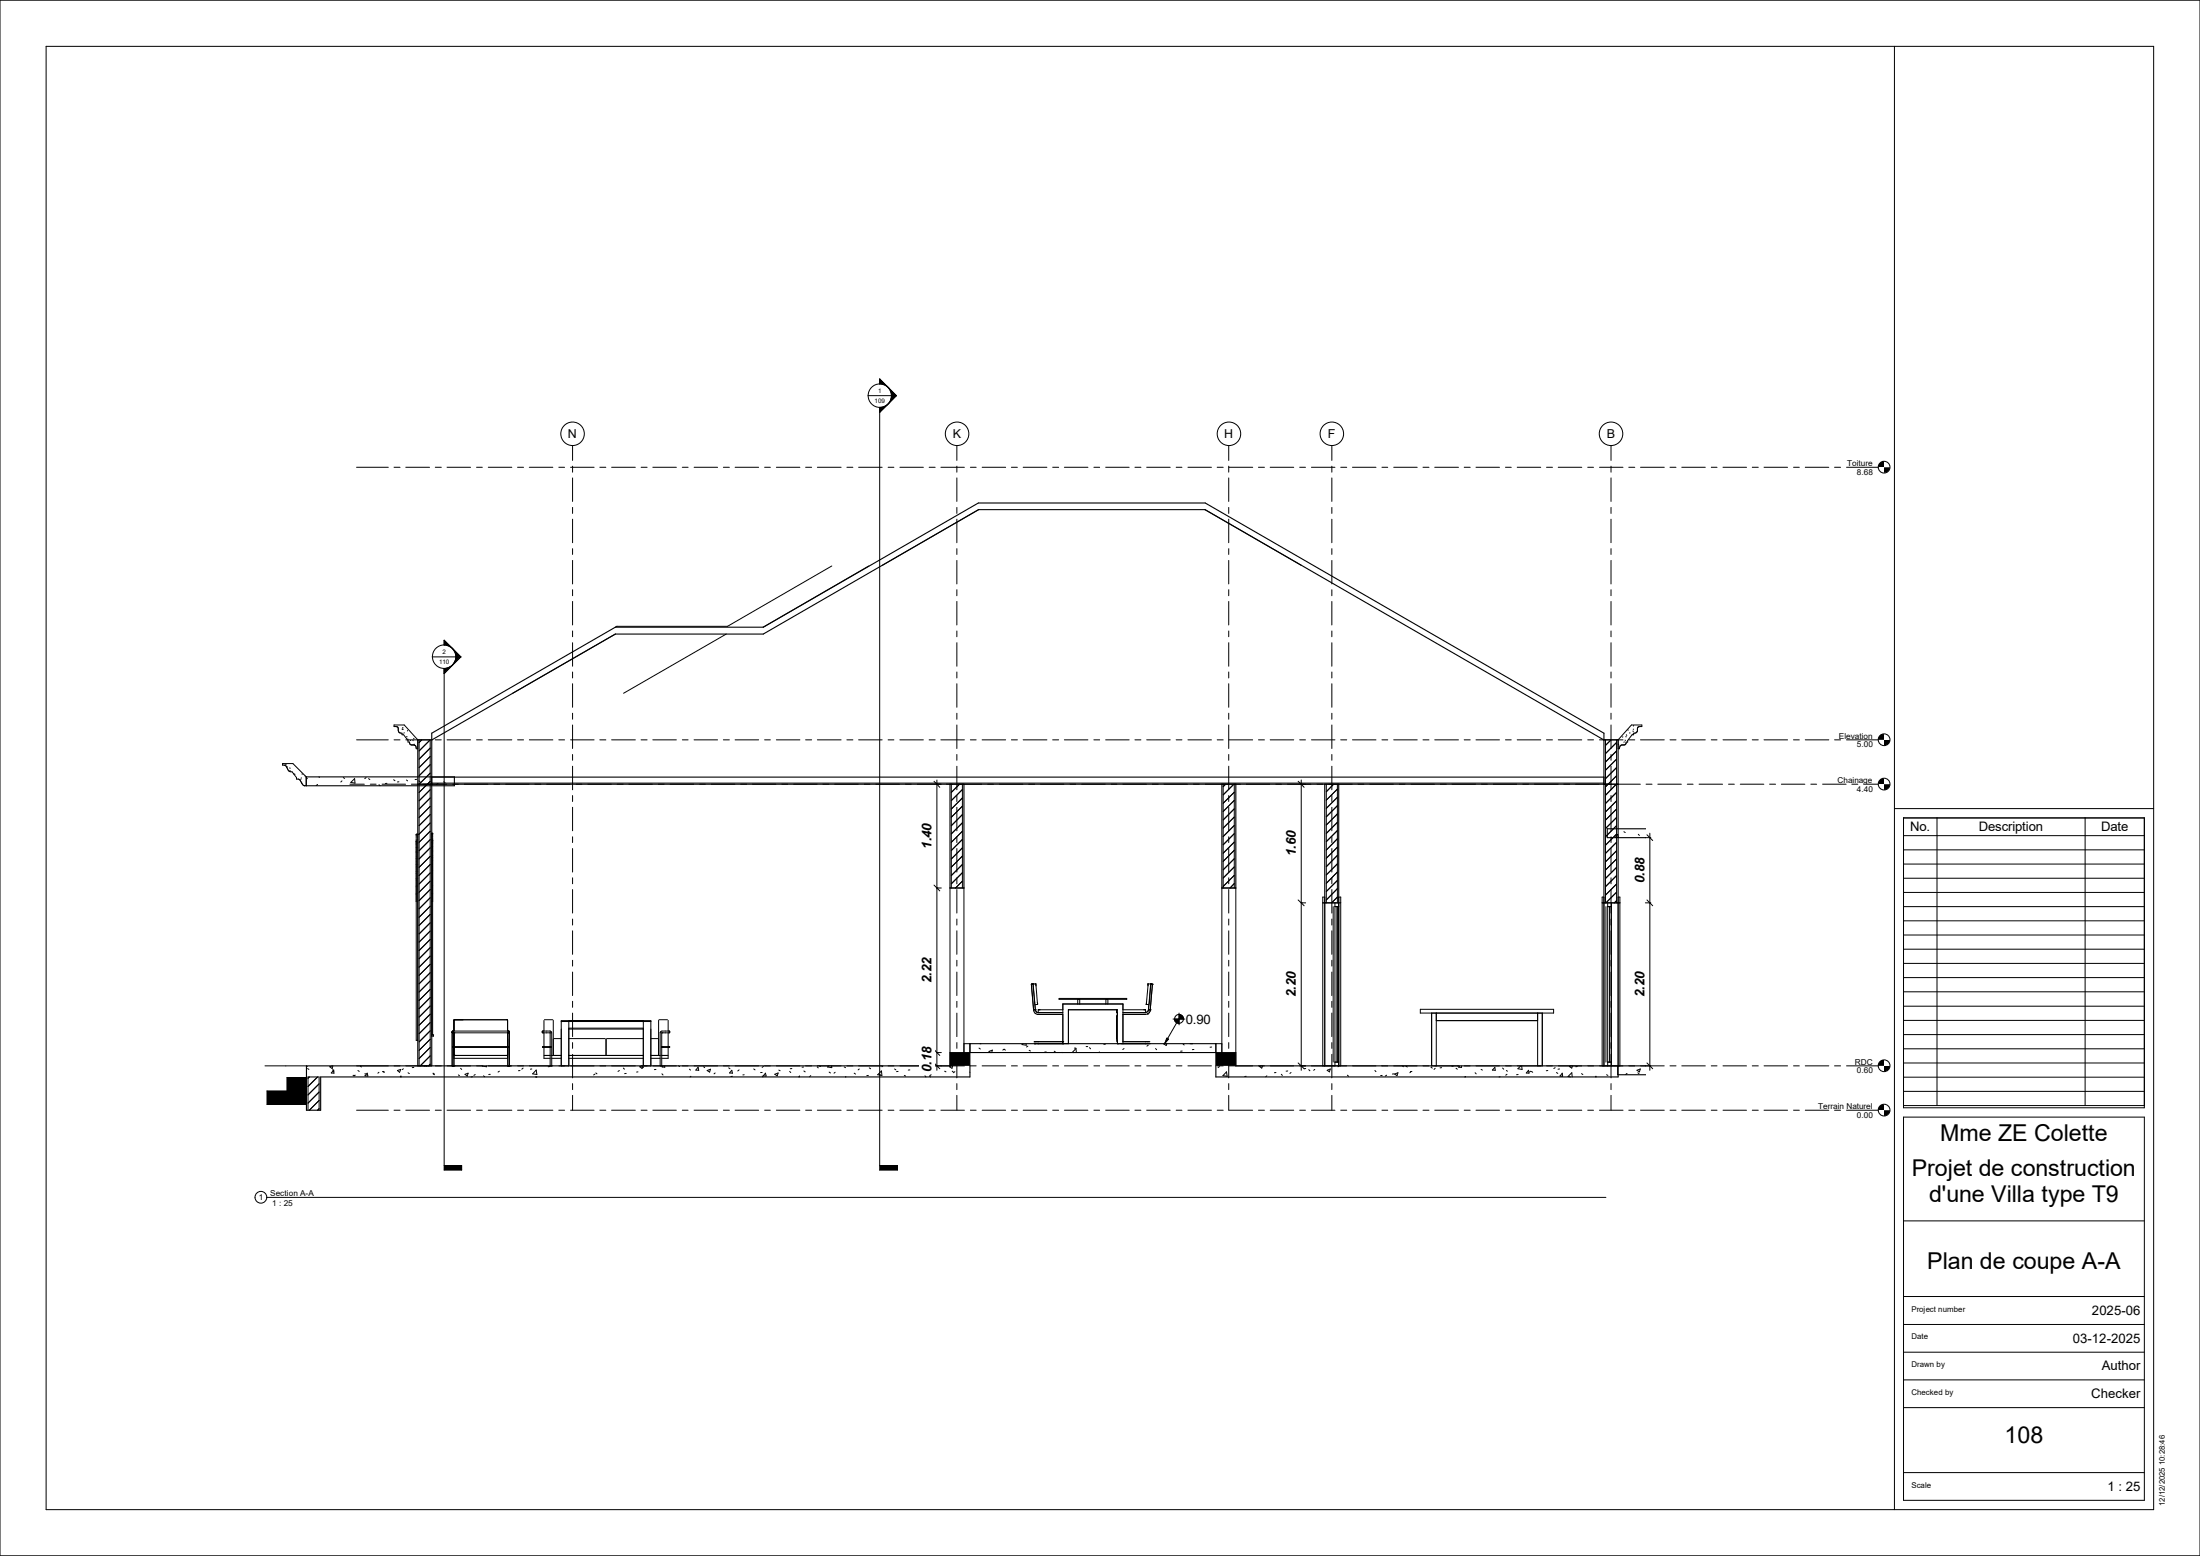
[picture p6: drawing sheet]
<svg xmlns="http://www.w3.org/2000/svg" width="420mm" height="297mm" viewBox="0 0 420 297" stroke-linecap="round" stroke-linejoin="round" font-family="sans-serif">
<path d="M181.4 200.9h3.8v2.6h-3.8zM232.1 200.9h3.8v2.6h-3.8z" fill-rule="evenodd" fill="#000"/>
<g fill="#fff">
<path d="M185.2 199.2h46.9v1.7h-46.9z"/>
<path d="M53.9 145.8h4.6v4.2h-4.6z"/>
<path d="M75.2 138.4h238.2v4.5h-238.2z"/>
<path d="M308.8 203.5h5.4v1.6h-5.4z"/>
</g>
<path d="M306.5 141.2h2.1v8.5h-2.1zM80 141.2h2.1v8.5h-2.1zM306.8 158.2h7.4v1.7h-7.4zM58.8 205.6h2.1v6.3h-2.1z" fill-rule="evenodd" fill="#fff"/>
<path d="M54.8 205.7h3.7v2.5h-3.7zM358.6 210.8h1.1v1.1h-1.1zM359.7 211.9h1.1v1.1h-1.1z" fill="#000"/>
<path d="M51 208.2h7.5v2.6h-7.5z" fill-rule="evenodd" fill="#000"/>
<g fill="none" stroke="#000" stroke-width=".19">
<path d="M186.8 97.3l-18.4 10.6M230 97.3l18.4 10.6M158.8 108l-19.9 11.5h-21.1l-.3 .2M165.9 108l-20.2 11.7M75.2 138.4h2l2.6 2.8v1.7h-.3l-.3-.6-.9-.2-.1-.5h-.3v-.2l-.9-1.1h-.2v-.3a.56 .56 0 0 1-.8-.5l-.1-.7-.7-.1zM76 138.9h.1M76.8 139.1v.2M76.9 139.2h.1M76.9 138.9l-.1 .1M77.2 139.9l-.1 .1M77.8 139.4v.1M117.5 121l-19.6 11.3"/>
<path d="M138.6 121l-19.6 11.3M310.8 139.3v.1M311.1 139.9h.1M311.4 138.4h2v.3l-.7 .1-.1 .8a.59 .59 0 0 1-.7 .4v.3h-.3l-.9 1.1v.2h-.3l-.1 .6h-.7a.56 .56 0 0 0-.4 .7h-.3v-1.7zM311.7 139.5l.1 .2M311.8 139.2h.1M311.9 138.5l-.1 .1M312.6 138.9h.1M53.9 145.8h2l2.6 2.5v1.7a.91 .91 0 0 1-1-.7l-.4-.5-.5-.1v-.3l-.8-1.1a1.26 1.26 0 0 1-1.2-1l-.3-.3h-.4zM54 145.8h.1M54.6 145.9l-.1 .1M54.7 146.4h.1"/>
<path d="M55.3 147.1h.1M55.3 146.6l.1 .1M56.1 147.6l-.1 .1M56.1 147.8h.1M57.4 148.7v.1M57.5 148.5h.1M57.6 149.3l-.1 .1M57.7 147.7v.1M58.1 149.9v.1M58.2 149.9h.1M58.3 148.1v.1M58.5 148.4l.2 .2"/>
<path d="M60.6 149.7l-.2 .2M60.9 148.3l.1 .1M65.3 149.1l-.2 .2M65.5 148.4l.3 .2M67 149.4l.7-.8 .1 .9zM69.9 148.4l-.3 .2M70.4 148.6l.2 .2M72.3 149.8l.3 .2M73.9 149.5l-.3 .1M75.1 148.8l.3 .2M76.2 149.2l-.3 .1M77.6 148.9l.2 .2"/>
<path d="M77.6 140.6h.1M77.9 141.1h.1M78.3 141.4h.1M78.4 142.2h.1M78.8 141.3l.1 .1M79 142.1h.1M79 140.9v.1M79.2 142.3h.1M79.5 159.3h.1M79.5 159.3h.3M79.5 159.3v39.3h.3v-39.3M79.5 148.8h-.3"/>
<path d="M79.8 159.3h.1M79.9 149.1l.3 .1M80 143.3l2.1-2.1v62.3M80 141.2v62.3M80.5 141.2l-.5 .5M82.1 149.1l-2.1 2.2M82.1 150.7l-2.1 2.2M82.1 152.3l-2.1 2.1M82.1 153.9l-2.1 2.1M82.1 155.5l-2.1 2.1M82.1 157.1l-2.1 2.1M82.1 158.7l-2.1 2.1"/>
<path d="M82.1 142.8l-2.1 2.1M82.1 144.4l-2.1 2.1M82.1 146l-2.1 2.1M82.1 147.6l-2.1 2.1M82.4 159.1h.1M82.4 149.5h223.8M83.6 149.6l-.2 .1M84.7 149.2l.3 .2M181.6 149.7v19.8M183.2 149.7l-1.6 1.6M183.7 150.7l-2.1 2.1M183.7 152.3l-2.1 2.1"/>
<path d="M183.7 153.9l-2.1 2.1M183.7 155.5l-2.1 2.1M183.7 157.1l-2.1 2.1M183.7 158.7l-2.1 2.1M183.7 149.7v19.8M233.5 149.7v19.8M234 149.7l-.5 .5M235.5 149.7l-2 2M235.6 151.2l-2.1 2.1M235.6 152.8l-2.1 2.1M235.6 154.4l-2.1 2.1M235.6 156l-2.1 2.1"/>
<path d="M235.6 157.6l-2.1 2.1M235.6 159.1l-2.1 2.1M235.6 149.7v19.8M253.2 149.7v22.6M254.6 149.7l-1.4 1.4M255.3 150.6l-2.1 2.1M255.3 152.2l-2.1 2.1M255.3 153.8l-2.1 2.1M255.3 155.4l-2.1 2.1M255.3 157l-2.1 2.1M255.3 158.5l-2.1 2.2M255.3 149.7v22.6"/>
<path d="M306.5 141.2v31.1M307.6 141.2l-1.1 1.1M308.6 148.1l-2.1 2.1M308.6 149.7l-2.1 2.1M308.6 151.3l-2.1 2.1M308.6 152.9l-2.1 2.1M308.6 154.4l-2.1 2.1M308.6 156l-2.1 2.2M308.6 157.6l-2.1 2.1M308.6 159.2l-2.1 2.1M308.6 141.7l-2.1 2.1M308.6 143.3l-2.1 2.2"/>
<path d="M308.6 144.9l-2.1 2.1M308.6 146.5l-2.1 2.1M308.6 141.2v31.1M308.8 159.3l.1 .6-.5-.1zM308.9 142.1h.1M309.8 140.6v.1M310 158.7l.3 .2M310.1 141.6l-.1 .1M310.2 141.3l.1 .1M310.3 140.6h.2M310.5 140.3l.1 .1M311.8 140.1l-.1 .1"/>
<path d="M312.8 159.3l.2 .2M82.1 160.3l-2.1 2.1M82.1 161.8l-2.1 2.2M82.1 163.4l-2.1 2.2M82.1 165l-2.1 2.1M82.1 166.6l-2.1 2.1M82.1 168.2l-2.1 2.1M82.1 169.8l-2.1 2.1M82.1 171.4l-2.1 2.1M82.1 173l-2.1 2.1M82.1 174.5l-2.1 2.2M82.1 176.1l-2.1 2.2"/>
<path d="M82.1 177.7l-2.1 2.1M82.1 179.3l-2.1 2.1M183.7 160.2l-2.1 2.1M183.7 161.8l-2.1 2.2M183.7 163.4l-2.1 2.1M183.7 165l-2.1 2.1M183.7 166.6l-2.1 2.1M183.7 168.2l-1.3 1.3M235.6 160.7l-2.1 2.2M235.6 162.3l-2.1 2.1M235.6 163.9l-2.1 2.1M235.6 165.5l-2.1 2.1"/>
<path d="M235.6 167.1l-2.1 2.1M235.6 168.7l-.8 .8M252.5 172.3h3.4M254.5 173.1v29.6M254.8 172.3v31.2M254.8 173.1h.8M255.2 173.1v29.6M255.3 160.1l-2.1 2.2M255.3 161.7l-2.1 2.1M255.3 163.3l-2.1 2.1M255.3 164.9l-2.1 2.1M255.3 166.5l-2.1 2.1"/>
<path d="M255.3 168.1l-2.1 2.1M255.3 169.6l-2.1 2.2M255.3 171.2l-1.1 1.1M255.3 173.1v29.6M305.9 172.3h3.3M306.6 173.1v29.6M306.9 173.1h.7M306.9 172.3v31.2M307.3 173.1v29.6M307.6 172.3v31.2M308.6 160.8l-2.1 2.1M308.6 162.4l-2.1 2.1"/>
<path d="M308.6 164l-2.1 2.1M308.6 165.6l-2.1 2.1M308.6 167.1l-2.1 2.1M308.6 168.7l-2.1 2.2M308.6 170.3l-2 2M308.6 171.9l-.4 .4M82.1 180.9l-2.1 2.1M82.1 182.5l-2.1 2.1M82.1 184.1l-2.1 2.1M82.1 185.7l-2.1 2.1M82.1 187.2l-2.1 2.2M82.1 188.8l-2.1 2.2"/>
<path d="M82.1 190.4l-2.1 2.1M82.1 192l-2.1 2.1M82.1 193.6l-2.1 2.1M82.1 195.2l-2.1 2.1M82.1 196.8l-2.1 2.1M82.1 198.4l-2.1 2.1M82.1 199.9l-2.1 2.2M82.4 197.5h.4v.3h-.4v-38.8h.2v38.5M86.3 197l.1 .1h10.8M86.3 197v6.5M86.3 197l.1 .1M86.4 197.1h.1"/>
<path d="M86.5 199.8h10.6v.1h-10.6zM86.5 199.8h.1M86.5 199.9h.1M86.7 197.1h.1M86.7 197.1v2.7M86.7 199.9v3.6M86.7 194.6h10.2v.2M86.7 194.7v2.1M86.7 194.7h.1M86.8 194.6l-.1 .1M96.9 194.7v.1M96.9 194.8v2"/>
<path d="M96.9 197.1v2.7M96.9 199.9v2.1h-10.2M96.9 197.1h.1M96.9 199.9v3.6M97 199.9h.1M97 199.8h.1M97.2 196.8h.1M97.2 196.8h-10.8l-.1 .2M97.2 196.8v.1M97.2 196.9v6.6M103.6 199.9h.1M103.6 196.8h.1"/>
<path d="M103.6 197.1h.1M103.6 196.8h1.4l.3 .3v6.4h-.3v-6.4M103.6 197.1h1.4M103.6 199.9h1.4M103.6 196.8l-.1 .1 .1 .2M103.7 199.8h.1M103.7 199.9h.1M103.8 194.8v2M103.8 197.1v2.7M103.8 199.9v1.4M103.9 194.6h1.6M105 197.1h.1"/>
<path d="M105 199.8h.1M105 199.9h.1M105 199.8l-1.4 .1M105.6 194.8v6.6M105.7 198.2h1.4M107.1 195h17.1M108.6 195v8.5h-1.5v-8.7h17.1v8.7h-1.4v-8.5M108.6 198.2h6.9M108.6 196.3h14.2M108.6 196.4h14.2M115.7 198.3v3.1M115.8 198.2h7"/>
<path d="M124.2 198.2h1.4M125.7 194.8v6.6M125.8 194.6h1.6M126.2 196.9l1.6-.1 .1 .2-.1 .1h-1.5v6.4h-.3v-6.4zM126.3 199.8h.1M126.3 199.9h.1M126.3 199.8h1.5l-.1 .1h-1.4M126.4 197.1h.1M127.6 194.8v2M127.6 197.1v2.7M127.6 199.9v1.4M127.7 199.8h.1"/>
<path d="M127.7 199.9h.1M184 199.2h1.2v4.3M187.1 199.2h.2M195.3 199.2l-.2 .2 .8 .1v-.3M196.2 199.7l-.2 .2M196.9 187.9h.1M196.9 187.9l.4 4.8M197.2 187.8h.5l.4 3.8v.1l-.6 .1M197.2 187.8l-.3 .1M197.2 187.8h.1M197.2 188l.3 3.6M197.2 187.8l.5 4.9"/>
<path d="M197.3 192.7h.1M197.3 192.7h.4M197.3 192.7l.4 .8M197.3 192.7v.1M197.5 199.2h.1M197.5 198.8h.1M197.5 199.2h6.5v-6.5h9.3v6.5h6.1M197.5 198.8h5.4M197.5 198.8l-.1 .1M197.6 193.4l.1 .1M197.7 192.7h.1M197.7 193.5l.3 .1"/>
<path d="M197.7 192.7l.2 .5 .3 .1M197.7 193.5h.1M197.7 192.7v.1M197.7 193l.2 .1M197.8 198.8h.1M198 193.6h.1M198 193.6h4.9M198.2 193.3h4.7M202.2 190.6h12.9v.2h-12.9zM202.9 198.8h.1M202.9 199.2h.1M202.9 192.7h-4.7v.6"/>
<path d="M202.9 199.2v-7.6h11.5v7.6M205.7 190.8v.8M206.1 190.8v.8M207.3 199.8h.3M208 200l.2 .2M211 199.3h-.3M211.1 190.8v.8M211.5 190.8v.8M213.1 192.7v.6h.2M213.1 194l.1 4.7M213.2 193.9l-.1 .1M213.2 198.7h.1"/>
<path d="M213.2 198.7l.1 .1M213.3 193.8l-.2 .2M213.4 199.2v.1M214.4 192.7h4.3v.6M214.4 193.3h4.3M214.4 198.8h5M219.1 193.5h.1M219.1 193.5l-4.7 .1M219.1 193.1l-.2 .1M219.2 193.5h-.1M219.2 199.5l-.3 .2M219.2 192.7h.1"/>
<path d="M219.2 192.7h.4M219.2 192.7v.3M219.2 192.7v.3l-.5 .3M219.3 198.8h.1M219.4 199.2h.1M219.4 193.3h.1M219.4 193.3l-.3 .2M219.5 199.2h.1M219.6 192.7h.1M219.6 193l-.2 .3M219.6 193h-.1M219.6 192.7v.3"/>
<path d="M219.7 187.8h.1M219.7 187.8l-.5 4.9M219.7 187.8h-.5l-.4 3.9 .6 .1M219.7 188l-.3 3.6M219.8 187.8l.2 .1M220 187.9h.1M220 187.9l-.4 4.8M222.3 199.2l-.1 .1 .4 .3 .2-.4M225.8 199.3l.3 .2M227.2 199.2h.3M227.5 199.2h.1M231.3 199.9h-.3"/>
<path d="M233.3 199.2h-1.2v4.3M271.1 192.7h25.5v.7h-25.5zM273.3 193.4v10.1h.9v-10.1M274.2 194.8h19.3M293.5 193.4v10.1h.9v-10.1M50.6 203.5h7.9M58.5 205.5h.1M58.5 205.7h-3.7v2.5h-3.8v2.6h7.5M58.7 203.5l-.2 .2M58.7 204l.3 .1M58.8 211.9v-6.3h2.1v6.3M59.1 205.6l-.3 .2"/>
<path d="M60.6 205.6l-1.8 1.8M60.9 206.9l-2.1 2.1M60.9 210.1l-1.8 1.8M60.9 211.6l-.3 .3M60.9 208.4l-2.1 2.2M63.5 203.5l-.6 .1 .5 .4 .1-.5M63.5 204.2l.3 .1M63.5 204.4l.3 .2M63.7 204.3l.1 .6-.6-.1zM67.4 205.3h.3M67.8 205.2l-.2 .2M68.3 204.3l.3 .2"/>
<path d="M68.8 203.5l.2 .2M69.6 205h.3M70.1 204.9l.1 .5h-.5zM72.3 204.7l-.2 .2M73.1 204.6l.3 .1M73.3 204.5l-.3 .1M75.9 204.3l.6-.2-.2 .6zM76.4 205.6l.1-.2 .1 .2M77 204l-.2 .2M77.9 204.8l.2 .1M79 203.8h-.3M81.2 203.5h-.2"/>
<path d="M81.5 203.5h-.1M82.1 201.5l-1.9 2M82.1 203.1l-.3 .4M82.7 205l.2 .1M82.7 204.9l.2 .1M86.3 203.5h.1M86.3 203.5h.4M86.7 203.5h.1M86.7 201.4h.1M86.7 201.5h10.2M86.7 201.3v.2M86.7 201.3v.1"/>
<path d="M86.7 201.5h.1M87.5 205.2l.2 .1M87.9 203.9l.2 .2M88.8 205.1l.6-.2-.2 .5zM90.2 205.5l-.3 .1M90.7 205.1l-.2 .2M92.2 203.5l.7 .1v-.1M92.3 205.4l.2 .1M93.6 205.1h-.3M95.3 204.5l-.2 .1M96.9 201.4l-.1 .1M96.9 203.5h.1"/>
<path d="M96.9 203.5h.3M97.2 203.5h.1M99.3 204.3l-.3 .1M99.9 203.9l-.3 .2M101.5 204l-.2 .1M102.3 205.6h.1M102.4 204.3l.1 .8-.8-.1zM104.9 203.6h-.3M105 201.5h-1.2v.5h1.2M105.3 201.5h1.8M105.3 202h1.8M108.6 201.5h14.2"/>
<path d="M108.6 202h14.2M113.6 205l-.3 .2M113.7 204.8l.3 .2M118.2 204.3l-.2 .2M119 203.9l.2 .2M119.5 204.9h-.2M121.8 204.6h-.3M122.6 203.5l-.5 .1 .5 .3 .1-.4M122.9 203.7l-.3 .2M124.2 201.5h1.8M124.2 202h1.8M125.2 204.1l-.3 .1"/>
<path d="M126.3 201.5h1.3v.5h-1.3M126.4 205l.2 .2M126.6 203.5l-.2 .2h.5v-.2M129.5 203.5l.3 .1M131.6 204.1l.2 .2M131.9 205.4l-.2 .2M133.3 203.7l.1 .6h-.6zM134.3 203.6l.2 .2M135 204.3l.6-.2-.1 .5zM136.5 204.8l-.2 .2M139.1 203.8l.3 .2M139.7 204.3l.1 .6-.5-.1z"/>
<path d="M139.8 205.4l-.3 .1M141.1 204.2l-.3 .2M142.1 205.1l-.3 .1M143.9 204l.2 .2M145.2 204.7h.3M145.5 205.4l.2 .2M145.8 203.5l-.3 .3M146.1 204.9l.2 .5h-.6zM147.9 205.1l.6-.3-.1 .6zM148.7 204.3l.2 .1M150.7 204.5l.3 .2M151.2 204h-.3"/>
<path d="M152.5 205.6l.1-.2v.2M153.4 203.7h-.3M153.5 204.4l.2 .2M154.8 205.3l-.2 .2M156 203.6l.2 .2M156.4 203.5l.2 .1M158.2 203.5l-.2 .2 .8 .1-.1-.3M158.3 204.6l.2 .2M159.4 204.7l-.2 .2M161.2 203.7l.2 .1M161.4 205.6h.1M163.1 204.9l.2 .1"/>
<path d="M164 204l-.2 .2M165.8 205.3h-.3M165.9 203.8l.3 .2M167.6 205.1l.7-.7 .1 .9zM167.9 205.1l.2 .1M168.6 203.5l-.2 .1M170.8 204l.2 .2M171.4 204.5l-.2 .1M172.6 205.3l.3 .1M173.7 204.2l-.3 .1M175.6 204.3l.2 .1M176.6 205.4l.2 .2"/>
<path d="M177.1 203.8h-.3M177.5 205.4l.1 .2M177.8 205.1l-.3 .2M180.3 204.5l.3 .1M181.4 200.9h3.8M181.7 203.5l-.4 .1 .4 .3 .2-.4M181.8 204.5l.2 .2M182.3 204.6l-.3 .2M184 200.9v-31.4h-2.6v34M185.1 204.6l.1 .1M186.9 200.1l.3 .1M189.1 200.9l-.3-.2 .6-.3-.1 .5"/>
<path d="M191.4 200.4l.3-.1 .2 .1M196.5 200.5l.2 .1M199.7 200.8h-.3M201.3 200.7l.2 .1M202.7 200.9h.1M204.9 200.9h-.2l.7-.7 .1 .7M205.1 200.1h.3M206.1 200.9h.1M209.9 200.8l-.1 .1M214.6 200.2l-.3 .1M220.6 200.2l.2 .2M225.7 200.6l-.3 .1"/>
<path d="M227.9 200.3l-.3 .1M232.1 200.9h3.8M232.8 203.6l-.3 .2M233.3 200.9v-31.4h2.6v34M234.1 204.6l.2 .8-.8-.1zM237.9 205.4l-.3 .1M240.8 203.5l-.3 .1 .4 .3 .1-.4M241.9 205.4l-.3 .1M243.6 204.7l-.3 .1M244.6 205.1l.2 .2M245.8 204.4l-.3 .1M246.5 204.7l-.2 .2"/>
<path d="M249.3 204h-.3M249.9 204.2l.2 .2M251 204.1l-.2 .2M252.9 203.5v-32.3h-.4v32.3h3.4v-32.3h-.3v32.3M253.4 204.3l.6-.3-.2 .6zM254.8 202.7h.8M255.7 203.5l-.3 .1M257.2 205.2l.3 .2M262.5 204.3l.2 .3M263.8 203.5h.1M263.9 205.3h-.3M264.7 205.2l-.2 .2"/>
<path d="M266.1 205h-.3M266.2 205l.7-.2-.2 .5zM267.7 203.5l.2 .1M268.4 203.5l.2 .2M269.4 204.6l-.2 .2M269.5 204.5l-.3 .1M273.2 203.7l.2 .2M274 203.9l-.2 .2M275.2 203.8h-.3M277.5 203.5h-.3M278 203.9l.2 .2M278.4 203.5h-.1"/>
<path d="M278.7 203.5l-.2 .2 .5 .1v-.3M279.6 205.6h.2M281.6 204.8l.2 .2M282.7 204.1l.3 .2M285.4 203.8l.1 .5h-.6zM286.4 205.5l-.2 .1M286.9 203.9l.2 .2M287.6 204.3l.2 .2M287.7 205.1l-.3 .1M289.8 205.1h-.3M290.3 203.5l-.5 .5 .8 .1-.1-.6M291.8 204.3l.1 .6-.5-.1z"/>
<path d="M292.2 204.5l-.2 .1M292.4 204.5l.2 .2M295.5 204.3l-.3 .1M296.9 203.8l-.3 .2M297.1 204.7l.3 .2M297.7 204l-.3 .1M298.2 204.9l.1 .5h-.5zM299.8 205.6l-.5-.1 .8-.7v.8M299.9 203.5l-.3 .1 .5 .3 .1-.4M301.1 203.6h-.3M301.9 204.9l.3 .2M304.5 205.6l.2-.2v.2"/>
<path d="M306.2 203.5v-32.3h-.3v32.3h3.3v-32.3h-.3v32.3M306.7 205.1l.3 .2M306.9 202.7h.7M310.6 204.9l-.3 .2M312.5 204.3l.6-.3-.1 .6zM312.7 204.8l.2 .1"/>
<circle cx="359.7" cy="211.9" r="1.12"/>
</g>
<g fill="none" stroke="#000" stroke-width=".21">
<path d="M58.5 148.3h28.2v1.7h-28.2zM79.8 149.7h229.1M82.4 148.3h223.8M181.4 149.7v19.8h2.6v-19.8M233.3 149.7v19.8h2.6v-19.8M252.9 149.7v22.6h2.7v-22.6M314.2 158.2h-7.4v1.7h7.4M197.8 199.2h-12.6v1.7h46.9v-1.7h-12.7M198 199.2h21.3M79.8 203.5v-62.3h2.7l35-20.2h28.2l41.1-23.7h43.2l76.2 43.9h2.7v31.1h-2.7v-32.3l-76.1-44h-43.3l-41.1 23.7h-28.2l-35.1 20.3v63.5M181.4 203.5h-122.9v2.2M185.2 203.5v2.1h-124v6.3h-2.7v-1.1"/>
<path d="M232.1 203.5v2.1h76.8v-2.1M235.9 203.5h78.3M308.8 203.5v1.6h5.4"/>
</g>
<g fill="#fff">
<path d="M347.1 210.3h10.4v1.7h-10.4z"/>
<path d="M354.5 211.9h3v1.8h-3z"/>
</g>
<g fill="none" stroke="#000" stroke-width=".19">
<path d="M68.1 211.9h6M75.2 211.9h1.2M77.5 211.9h4.5M83.1 211.9h1.1M85.3 211.9h4.5M91 211.9h1.1M93.2 211.9h4.5M98.8 211.9h1.1M101 211.9h4.5M106.7 211.9h1.1M108.9 211.9h4.5M114.5 211.9h1.2"/>
<path d="M116.8 211.9h4.5M122.4 211.9h1.1M124.6 211.9h4.5M130.3 211.9h1.1M132.5 211.9h4.5M138.1 211.9h1.1M140.3 211.9h4.5M146 211.9h1.1M148.2 211.9h4.5M153.8 211.9h1.1M156 211.9h4.6M161.7 211.9h1.1"/>
<path d="M163.9 211.9h4.5M169.5 211.9h1.1M171.8 211.9h4.5M177.4 211.9h1.1M179.6 211.9h4.5M185.3 211.9h1.1M187.5 211.9h4.5M193.1 211.9h1.1M195.3 211.9h4.6M201 211.9h1.1M203.2 211.9h4.5M208.8 211.9h1.1"/>
<path d="M211.1 211.9h4.5M216.7 211.9h1.1M218.9 211.9h4.5M224.5 211.9h1.1M226.8 211.9h4.5M232.4 211.9h1.1M234.6 211.9h4.5M240.2 211.9h1.2M242.5 211.9h4.5M248.1 211.9h1.1M250.4 211.9h4.4M255.9 211.9h1.2"/>
<path d="M258.2 211.9h4.5M263.8 211.9h1.1M266.1 211.9h4.5M271.7 211.9h1.1M273.9 211.9h4.5M279.5 211.9h1.2M281.8 211.9h4.5M287.4 211.9h1.1M289.6 211.9h4.5M295.2 211.9h1.2M297.5 211.9h4.5M303.1 211.9h1.1"/>
<path d="M305.4 211.9h4.4M310.9 211.9h1.2M313.2 211.9h4.5M318.8 211.9h1.2M321.1 211.9h4.4M326.7 211.9h1.1M328.9 211.9h4.5M334.5 211.9h1.2M336.8 211.9h4.4M342.4 211.9h1.1M344.6 211.9h4.5M350.2 211.9h1.2"/>
<path d="M352.5 211.9h6.1"/>
<circle cx="359.7" cy="149.7" r="1.12"/>
</g>
<path d="M358.6 148.6h1.1v1.1h-1.1zM359.7 149.7h1.1v1.1h-1.1z" fill="#000"/>
<g fill="#fff">
<path d="M350.8 148h6.7v1.8h-6.7z"/>
<path d="M354.5 149.7h3v1.7h-3z"/>
</g>
<g fill="none" stroke="#000" stroke-width=".19">
<path d="M66.8 149.7h2.8M70.7 149.7h1.1M72.9 149.7h4.5M78.5 149.7h1.2M80.8 149.7h4.5M86.4 149.7h1.1M88.6 149.7h4.5M94.3 149.7h1.1M96.5 149.7h4.5M102.1 149.7h1.2M104.4 149.7h4.4M110 149.7h1.1"/>
<path d="M112.2 149.7h4.5M117.8 149.7h1.2M120.1 149.7h4.4M125.7 149.7h1.1M127.9 149.7h4.5M133.6 149.7h1.1M135.8 149.7h4.5M141.4 149.7h1.1M143.6 149.7h4.5M149.3 149.7h1.1M151.5 149.7h4.5M157.1 149.7h1.1"/>
<path d="M159.3 149.7h4.5M165 149.7h1.1M167.2 149.7h4.5M172.8 149.7h1.1M175.1 149.7h4.5M180.7 149.7h1.1M182.9 149.7h4.5M188.6 149.7h1.1M190.8 149.7h4.5M196.4 149.7h1.1M198.6 149.7h4.5M204.3 149.7h1.1"/>
<path d="M206.5 149.7h4.5M212.1 149.7h1.1M214.4 149.7h4.5M220 149.7h1.1M222.2 149.7h4.5M227.8 149.7h1.1M230.1 149.7h4.5M235.7 149.7h1.1M237.9 149.7h4.5M243.5 149.7h1.1M245.8 149.7h4.5M251.4 149.7h1.1"/>
<path d="M253.7 149.7h4.4M259.2 149.7h1.2M261.5 149.7h4.5M267.1 149.7h1.1M269.4 149.7h4.5M275 149.7h1.1M277.2 149.7h4.5M282.8 149.7h1.1M285.1 149.7h4.5M290.7 149.7h1.1M292.9 149.7h4.5M298.5 149.7h1.2"/>
<path d="M300.8 149.7h4.5M306.4 149.7h1.1M308.7 149.7h4.4M314.2 149.7h1.2M316.5 149.7h4.5M322.1 149.7h1.1M324.4 149.7h4.4M330 149.7h1.1M332.2 149.7h4.5M337.8 149.7h1.2M340.1 149.7h4.5M345.7 149.7h1.1"/>
<path d="M347.9 149.7h4.5M353.5 149.7h1.2M355.8 149.7h2.8"/>
<circle cx="359.7" cy="203.4" r="1.12"/>
</g>
<path d="M358.6 202.3h1.1v1.2h-1.1zM359.7 203.5h1.1v1h-1.1z" fill="#000"/>
<g fill="#fff">
<path d="M354.1 201.8h3.4v1.7h-3.4z"/>
<path d="M354.5 203.5h3v1.7h-3z"/>
</g>
<g fill="none" stroke="#000" stroke-width=".19">
<path d="M68.1 203.5h6M75.2 203.5h1.2M77.5 203.5h4.5M83.1 203.5h1.1M85.3 203.5h4.5M91 203.5h1.1M93.2 203.5h4.5M98.8 203.5h1.1M101 203.5h4.5M106.7 203.5h1.1M108.9 203.5h4.5M114.5 203.5h1.2"/>
<path d="M116.8 203.5h4.5M122.4 203.5h1.1M124.6 203.5h4.5M130.3 203.5h1.1M132.5 203.5h4.5M138.1 203.5h1.1M140.3 203.5h4.5M146 203.5h1.1M148.2 203.5h4.5M153.8 203.5h1.1M156 203.5h4.6M161.7 203.5h1.1"/>
<path d="M163.9 203.5h4.5M169.5 203.5h1.1M171.8 203.5h4.5M177.4 203.5h1.1M179.6 203.5h4.5M185.3 203.5h1.1M187.5 203.5h4.5M193.1 203.5h1.1M195.3 203.5h4.6M201 203.5h1.1M203.2 203.5h4.5M208.8 203.5h1.1"/>
<path d="M211.1 203.5h4.5M216.7 203.5h1.1M218.9 203.5h4.5M224.5 203.5h1.1M226.8 203.5h4.5M232.4 203.5h1.1M234.6 203.5h4.5M240.2 203.5h1.2M242.5 203.5h4.5M248.1 203.5h1.1M250.4 203.5h4.4M255.9 203.5h1.2"/>
<path d="M258.2 203.5h4.5M263.8 203.5h1.1M266.1 203.5h4.5M271.7 203.5h1.1M273.9 203.5h4.5M279.5 203.5h1.2M281.8 203.5h4.5M287.4 203.5h1.1M289.6 203.5h4.5M295.2 203.5h1.2M297.5 203.5h4.5M303.1 203.5h1.1"/>
<path d="M305.4 203.5h4.4M310.9 203.5h1.2M313.2 203.5h4.5M318.8 203.5h1.2M321.1 203.5h4.4M326.7 203.5h1.1M328.9 203.5h4.5M334.5 203.5h1.2M336.8 203.5h4.4M342.4 203.5h1.1M344.6 203.5h4.5M350.2 203.5h1.2"/>
<path d="M352.5 203.5h6.1"/>
<circle cx="359.7" cy="89.2" r="1.12"/>
</g>
<path d="M358.6 88.1h1.1v1.1h-1.1zM359.7 89.2h1.1v1.1h-1.1z" fill="#000"/>
<g fill="#fff">
<path d="M352.6 87.5h4.9v1.7h-4.9z"/>
<path d="M354.5 89.2h3v1.7h-3z"/>
</g>
<g fill="none" stroke="#000" stroke-width=".19">
<path d="M68.1 89.2h6M75.2 89.2h1.2M77.5 89.2h4.5M83.1 89.2h1.1M85.3 89.2h4.5M91 89.2h1.1M93.2 89.2h4.5M98.8 89.2h1.1M101 89.2h4.5M106.7 89.2h1.1M108.9 89.2h4.5M114.5 89.2h1.2"/>
<path d="M116.8 89.2h4.5M122.4 89.2h1.1M124.6 89.2h4.5M130.3 89.2h1.1M132.5 89.2h4.5M138.1 89.2h1.1M140.3 89.2h4.5M146 89.2h1.1M148.2 89.2h4.5M153.8 89.2h1.1M156 89.2h4.6M161.7 89.2h1.1"/>
<path d="M163.9 89.2h4.5M169.5 89.2h1.1M171.8 89.2h4.5M177.4 89.2h1.1M179.6 89.2h4.5M185.3 89.2h1.1M187.5 89.2h4.5M193.1 89.2h1.1M195.3 89.2h4.6M201 89.2h1.1M203.2 89.2h4.5M208.8 89.2h1.1"/>
<path d="M211.1 89.2h4.5M216.7 89.2h1.1M218.9 89.2h4.5M224.5 89.2h1.1M226.8 89.2h4.5M232.4 89.2h1.1M234.6 89.2h4.5M240.2 89.2h1.2M242.5 89.2h4.5M248.1 89.2h1.1M250.4 89.2h4.4M255.9 89.2h1.2"/>
<path d="M258.2 89.2h4.5M263.8 89.2h1.1M266.1 89.2h4.5M271.7 89.2h1.1M273.9 89.2h4.5M279.5 89.2h1.2M281.8 89.2h4.5M287.4 89.2h1.1M289.6 89.2h4.5M295.2 89.2h1.2M297.5 89.2h4.5M303.1 89.2h1.1"/>
<path d="M305.4 89.2h4.4M310.9 89.2h1.2M313.2 89.2h4.5M318.8 89.2h1.2M321.1 89.2h4.4M326.7 89.2h1.1M328.9 89.2h4.5M334.5 89.2h1.2M336.8 89.2h4.4M342.4 89.2h1.1M344.6 89.2h4.5M350.2 89.2h1.2"/>
<path d="M352.5 89.2h6.1"/>
<circle cx="359.7" cy="141.2" r="1.12"/>
</g>
<path d="M358.6 140.1h1.1v1.1h-1.1zM359.7 141.2h1.1v1.1h-1.1z" fill="#000"/>
<g fill="#fff">
<path d="M351.1 139.6h6.4v1.7h-6.4z"/>
<path d="M354.5 141.2h3v1.8h-3z"/>
</g>
<g fill="none" stroke="#000" stroke-width=".19">
<path d="M68.1 141.2h6M75.2 141.2h1.2M77.5 141.2h4.5M83.1 141.2h1.1M85.3 141.2h4.5M91 141.2h1.1M93.2 141.2h4.5M98.8 141.2h1.1M101 141.2h4.5M106.7 141.2h1.1M108.9 141.2h4.5M114.5 141.2h1.2"/>
<path d="M116.8 141.2h4.5M122.4 141.2h1.1M124.6 141.2h4.5M130.3 141.2h1.1M132.5 141.2h4.5M138.1 141.2h1.1M140.3 141.2h4.5M146 141.2h1.1M148.2 141.2h4.5M153.8 141.2h1.1M156 141.2h4.6M161.7 141.2h1.1"/>
<path d="M163.9 141.2h4.5M169.5 141.2h1.1M171.8 141.2h4.5M177.4 141.2h1.1M179.6 141.2h4.5M185.3 141.2h1.1M187.5 141.2h4.5M193.1 141.2h1.1M195.3 141.2h4.6M201 141.2h1.1M203.2 141.2h4.5M208.8 141.2h1.1"/>
<path d="M211.1 141.2h4.5M216.7 141.2h1.1M218.9 141.2h4.5M224.5 141.2h1.1M226.8 141.2h4.5M232.4 141.2h1.1M234.6 141.2h4.5M240.2 141.2h1.2M242.5 141.2h4.5M248.1 141.2h1.1M250.4 141.2h4.4M255.9 141.2h1.2"/>
<path d="M258.2 141.2h4.5M263.8 141.2h1.1M266.1 141.2h4.5M271.7 141.2h1.1M273.9 141.2h4.5M279.5 141.2h1.2M281.8 141.2h4.5M287.4 141.2h1.1M289.6 141.2h4.5M295.2 141.2h1.2M297.5 141.2h4.5M303.1 141.2h1.1"/>
<path d="M305.4 141.2h4.4M310.9 141.2h1.2M313.2 141.2h4.5M318.8 141.2h1.2M321.1 141.2h4.4M326.7 141.2h1.1M328.9 141.2h4.5M334.5 141.2h1.2M336.8 141.2h4.4M342.4 141.2h1.1M344.6 141.2h4.5M350.2 141.2h1.2"/>
<path d="M352.5 141.2h6.1"/>
<circle cx="307.6" cy="82.8" r="2.24"/>
</g>
<path d="M306.7 81.5h1.6v2.6h-1.6z" fill="#fff"/>
<g fill="none" stroke="#000" stroke-width=".19">
<path d="M307.6 85v2.9M307.6 89v1.1M307.6 91.2v4.5M307.6 96.9v1.1M307.6 99.1v4.5M307.6 104.7v1.1M307.6 107v4.5M307.6 112.6v1.1M307.6 114.8v4.5M307.6 120.4v1.1M307.6 122.7v4.5M307.6 128.3v1.1"/>
<path d="M307.6 130.5v4.5M307.6 136.1v1.2M307.6 138.4v4.5M307.6 144v1.1M307.6 146.3v4.4M307.6 151.8v1.2M307.6 154.1v4.5M307.6 159.7v1.1M307.6 162v4.5M307.6 167.6v1.1M307.6 169.8v4.5M307.6 175.4v1.2"/>
<path d="M307.6 177.7v4.5M307.6 183.3v1.1M307.6 185.5v4.5M307.6 191.1v1.2M307.6 193.4v4.5M307.6 199v1.1M307.6 201.3v4.4M307.6 206.8v1.2M307.6 209.1v2.8"/>
<circle cx="254.3" cy="82.8" r="2.24"/>
</g>
<path d="M253.5 81.5h1.4v2.6h-1.4z" fill="#fff"/>
<g fill="none" stroke="#000" stroke-width=".19">
<path d="M254.3 85v2.9M254.3 89v1.1M254.3 91.2v4.5M254.3 96.9v1.1M254.3 99.1v4.5M254.3 104.7v1.1M254.3 107v4.5M254.3 112.6v1.1M254.3 114.8v4.5M254.3 120.4v1.1M254.3 122.7v4.5M254.3 128.3v1.1"/>
<path d="M254.3 130.5v4.5M254.3 136.1v1.2M254.3 138.4v4.5M254.3 144v1.1M254.3 146.3v4.4M254.3 151.8v1.2M254.3 154.1v4.5M254.3 159.7v1.1M254.3 162v4.5M254.3 167.6v1.1M254.3 169.8v4.5M254.3 175.4v1.2"/>
<path d="M254.3 177.7v4.5M254.3 183.3v1.1M254.3 185.5v4.5M254.3 191.1v1.2M254.3 193.4v4.5M254.3 199v1.1M254.3 201.3v4.4M254.3 206.8v1.2M254.3 209.1v2.8"/>
<circle cx="234.6" cy="82.8" r="2.24"/>
</g>
<path d="M233.7 81.5h1.7v2.6h-1.7z" fill="#fff"/>
<g fill="none" stroke="#000" stroke-width=".19">
<path d="M234.6 85v2.9M234.6 89v1.1M234.6 91.2v4.5M234.6 96.9v1.1M234.6 99.1v4.5M234.6 104.7v1.1M234.6 107v4.5M234.6 112.6v1.1M234.6 114.8v4.5M234.6 120.4v1.1M234.6 122.7v4.5M234.6 128.3v1.1"/>
<path d="M234.6 130.5v4.5M234.6 136.1v1.2M234.6 138.4v4.5M234.6 144v1.1M234.6 146.3v4.4M234.6 151.8v1.2M234.6 154.1v4.5M234.6 159.7v1.1M234.6 162v4.5M234.6 167.6v1.1M234.6 169.8v4.5M234.6 175.4v1.2"/>
<path d="M234.6 177.7v4.5M234.6 183.3v1.1M234.6 185.5v4.5M234.6 191.1v1.2M234.6 193.4v4.5M234.6 199v1.1M234.6 201.3v4.4M234.6 206.8v1.2M234.6 209.1v2.8"/>
<circle cx="182.7" cy="82.8" r="2.24"/>
</g>
<path d="M181.9 81.5h1.6v2.6h-1.6z" fill="#fff"/>
<g fill="none" stroke="#000" stroke-width=".19">
<path d="M182.7 85v2.9M182.7 89v1.1M182.7 91.2v4.5M182.7 96.9v1.1M182.7 99.1v4.5M182.7 104.7v1.1M182.7 107v4.5M182.7 112.6v1.1M182.7 114.8v4.5M182.7 120.4v1.1M182.7 122.7v4.5M182.7 128.3v1.1"/>
<path d="M182.7 130.5v4.5M182.7 136.1v1.2M182.7 138.4v4.5M182.7 144v1.1M182.7 146.3v4.4M182.7 151.8v1.2M182.7 154.1v4.5M182.7 159.7v1.1M182.7 162v4.5M182.7 167.6v1.1M182.7 169.8v4.5M182.7 175.4v1.2"/>
<path d="M182.7 177.7v4.5M182.7 183.3v1.1M182.7 185.5v4.5M182.7 191.1v1.2M182.7 193.4v4.5M182.7 199v1.1M182.7 201.3v4.4M182.7 206.8v1.2M182.7 209.1v2.8"/>
<circle cx="109.3" cy="82.8" r="2.24"/>
</g>
<path d="M108.4 81.5h1.7v2.6h-1.7z" fill="#fff"/>
<g fill="none" stroke="#000" stroke-width=".19">
<path d="M165.7 75.5h5.4M169.5 73.9l-.5-.4-1.1-.2v-1l3.2 3.2M169.5 74a2.3 2.3 0 0 1 0 3.1l1.6-1.6M171.1 75.5l-3.2 3.2 1.6-1.5-1 .5-.6 .1v145.6h3.4v-.9h-3.4M109.3 85v2.9M109.3 89v1.1M109.3 91.2v4.5M109.3 96.9v1.1M109.3 99.1v4.5M109.3 104.7v1.1M109.3 107v4.5M109.3 112.6v1.1"/>
<path d="M109.3 114.8v4.5M109.3 120.4v1.1M109.3 122.7v4.5M109.3 128.3v1.1M109.3 130.5v4.5M109.3 136.1v1.2M109.3 138.4v4.5M109.3 144v1.1M109.3 146.3v4.4M109.3 151.8v1.2M109.3 154.1v4.5M109.3 159.7v1.1"/>
<path d="M109.3 162v4.5M109.3 167.6v1.1M109.3 169.8v4.5M109.3 175.4v1.2M109.3 177.7v4.5M109.3 183.3v1.1M109.3 185.5v4.5M109.3 191.1v1.2M109.3 193.4v4.5M109.3 199v1.1M223.9 194.5h2.3M224.2 194.5l.3 .6 .6 .3"/>
<path d="M225 194.5l-2.7 4.7M225.1 193.4v2.2M225.1 193.7l.6 .2 .2 .6M109.3 201.3v4.4M109.3 206.8v1.2M109.3 209.1v2.8"/>
<circle cx="168" cy="75.5" r="2.24"/>
<circle cx="225.1" cy="194.5" r=".85"/>
</g>
<path d="M167.9 77.3h1.5v1.4h-1.5zM167.9 72.3h1.4v1.4h-1.4zM169.7 74.1h1.4v1.4h-1.4zM169.7 75.5h1.4v1.5h-1.4zM224.2 194.5h.9v.8h-.9zM225.1 193.7h.8v.8h-.8zM167.9 222.5h3.4v.9h-3.4z" fill="#000"/>
<path d="M222.8 198.1l.3 .2-.8 .9z" fill="#000" stroke="#000" stroke-width=".19"/>
<path d="M226.4 193.2h4.7v2.8h-4.7z" fill="#fff"/>
<g fill="none" stroke="#000" stroke-width=".19">
<path d="M178.3 149.1l.6 .6M178.9 149.7h.1M178.9 148.9v55.4M178.9 149.7l.5 .6M178.9 149.7h.8M178.3 169l1.1 1.1M178.9 169.5h.1M178.9 169.5h.8M178.3 202.9l1.1 1.1M178.3 200.3l.6 .6M178.9 203.5h.1M178.9 200.9h.1"/>
<path d="M178.9 203.5h.8M178.9 200.9l.5 .6M178.9 200.9h.8"/>
</g>
<g fill="#fff">
<path d="M175.4 157.1h3v5h-3z"/>
<path d="M175.4 182.7h3v5h-3z"/>
<path d="M175.4 199.7h3v4.9h-3z"/>
</g>
<g fill="none" stroke="#000" stroke-width=".19">
<path d="M247.8 149.1l.6 .6M248.4 149.7h.1M248.4 148.9v55.4M248.4 149.7l.6 .6M248.4 149.7h.9M247.8 171.8l.6 .5M248.4 172.3h.1M248.4 172.3l.6 .6M248.4 172.3h.9M247.8 202.9l.6 .6M248.4 203.5h.1M248.4 203.5l.6 .5"/>
<path d="M248.4 203.5h.9"/>
</g>
<g fill="#fff">
<path d="M245 158.5h3v5h-3z"/>
<path d="M245 185.4h3v4.9h-3z"/>
</g>
<path d="M314.1 159.9h.9M314.4 159.3l1.1 1.1M315 159.9h.1M315 159v45.3M314.1 172.3h.9M314.4 171.8l1.1 1.1M315 172.3h.1M314.1 203.5h.9M314.4 202.9l1.1 1.1M315 203.5h.1" fill="none" stroke="#000" stroke-width=".19"/>
<g fill="#fff">
<path d="M311.5 163.7h3v4.9h-3z"/>
<path d="M311.5 185.4h3v4.9h-3z"/>
</g>
<path d="M84.8 127h1.5v1.5h-1.5zM84.8 122.2h1.4v1.4h-1.4zM86.4 125.4h1.5v1.5h-1.5zM86.5 123.9h1.5v1.5h-1.5zM84.8 222.5h3.3v.9h-3.3z" fill="#000"/>
<g fill="none" stroke="#000" stroke-width=".19">
<path d="M0 0h420v297h-420zM8.8 8.8h402.3v279.4h-402.3zM361.7 8.8v279.4M82.5 125.4h5.5M84.8 123.1v-.9l3.2 3.2M84.8 123.1l.5 .1 1 .5M86.4 123.8a2.2 2.2 0 0 1 0 3.2l1.6-1.6M88 125.4l-3.2 3.2 1.5-1.6-1 .6h-.5v95.8h3.3v-.9h-3.3M361.7 154.3h49.4M363.4 156.1h46v55.4h-46zM363.4 213.2h46v73.2h-46zM363.4 233h46"/>
<path d="M363.4 247.5h46M363.4 252.8h46M363.4 258.1h46M363.4 263.4h46M363.4 268.7h46M363.4 281.1h46"/>
<circle cx="84.8" cy="125.3" r="2.24"/>
</g>
<g fill="#fff">
<path d="M364.9 282.5h3.8v1.7h-3.8z"/>
<path d="M364.9 264.9h8v1.7h-8z"/>
<path d="M364.9 259.5h6.4v1.7h-6.4z"/>
<path d="M364.9 254.3h3.2v1.6h-3.2z"/>
<path d="M364.9 249h10.3v1.7h-10.3z"/>
</g>
<g fill="none" stroke="#000" stroke-width=".19">
<path d="M363.4 156.1h46v54.9h-46zM363.4 159.5h46M369.8 156.1v54.9M398.1 156.1v54.9M363.4 178.5h46M363.4 175.8h46M363.4 173.1h46M363.4 170.3h46M363.4 167.6h46M363.4 164.9h46M363.4 162.2h46M363.4 197.5h46"/>
<path d="M363.4 194.8h46M363.4 192.1h46M363.4 189.3h46M363.4 186.6h46M363.4 183.9h46M363.4 181.2h46M363.4 208.3h46M363.4 205.6h46M363.4 202.9h46M363.4 200.2h46M50.9 228.6h255.7"/>
<circle cx="49.8" cy="228.5" r="1.12"/>
</g>
<g font-size="4.4">
<text x="370.4" y="217.8">Mme ZE Colette</text>
<text x="365" y="224.5">Projet de construction</text>
<text x="368.3" y="229.4">d'une Villa type T9</text>
<text x="367.9" y="242.3">Plan de coupe A-A</text>
<text x="382.7" y="275.5">108</text>
</g>
<g font-size="2.6">
<text x="177.8" y="162" transform="rotate(-90 177.8 162)">1.40</text>
<text x="247.4" y="163.4" transform="rotate(-90 247.4 163.4)">1.60</text>
<text x="313.9" y="168.5" transform="rotate(-90 313.9 168.5)">0.88</text>
<text x="177.8" y="187.6" transform="rotate(-90 177.8 187.6)">2.22</text>
<text x="247.4" y="190.3" transform="rotate(-90 247.4 190.3)">2.20</text>
<text x="313.9" y="190.3" transform="rotate(-90 313.9 190.3)">2.20</text>
<text x="177.8" y="204.6" transform="rotate(-90 177.8 204.6)">0.18</text>
</g>
<g font-size="2.5">
<text x="364.7" y="158.6">No.</text>
<text x="377.8" y="158.6">Description</text>
<text x="401.1" y="158.6">Date</text>
<text x="226.4" y="195.4">0.90</text>
<text x="399.4" y="251">2025-06</text>
<text x="395.7" y="256.3">03-12-2025</text>
<text x="401.2" y="261.6">Author</text>
<text x="399.2" y="266.9">Checker</text>
<text x="402.3" y="284.6">1 : 25</text>
</g>
<g font-size="2.3">
<text x="108.4" y="83.6">N</text>
<text x="181.9" y="83.6">K</text>
<text x="233.7" y="83.6">H</text>
<text x="253.5" y="83.6">F</text>
<text x="306.7" y="83.6">B</text>
</g>
<g font-size="1.6">
<text x="352.6" y="88.9">Toiture</text>
<text x="354.5" y="90.6">8.68</text>
<text x="351.1" y="141">Elevation</text>
<text x="354.5" y="142.7">5.00</text>
<text x="350.8" y="149.5">Chainage</text>
<text x="354.5" y="151.1">4.40</text>
<text x="354.1" y="203.2">RDC</text>
<text x="354.5" y="204.9">0.60</text>
<text x="347.1" y="211.7">Terrain Naturel</text>
<text x="354.5" y="213.4">0.00</text>
<text x="49.4" y="229.1">1</text>
<text x="51.6" y="228.3">Section A-A</text>
<text x="52" y="230.1">1 : 25</text>
</g>
<g font-size="1.5">
<text x="364.9" y="250.4">Project number</text>
<text x="364.9" y="255.7">Date</text>
<text x="364.9" y="260.9">Drawn by</text>
<text x="364.9" y="266.3">Checked by</text>
<text x="364.9" y="283.9">Scale</text>
<text x="413.2" y="287.4" transform="rotate(-90 413.2 287.4)">12/12/2025 10:28:46</text>
</g>
<g font-size="1.2">
<text x="167" y="76.9">109</text>
<text x="167.6" y="75.1">1</text>
<text x="84.5" y="124.9">2</text>
<text x="83.8" y="126.7">110</text>
</g>
</svg>
